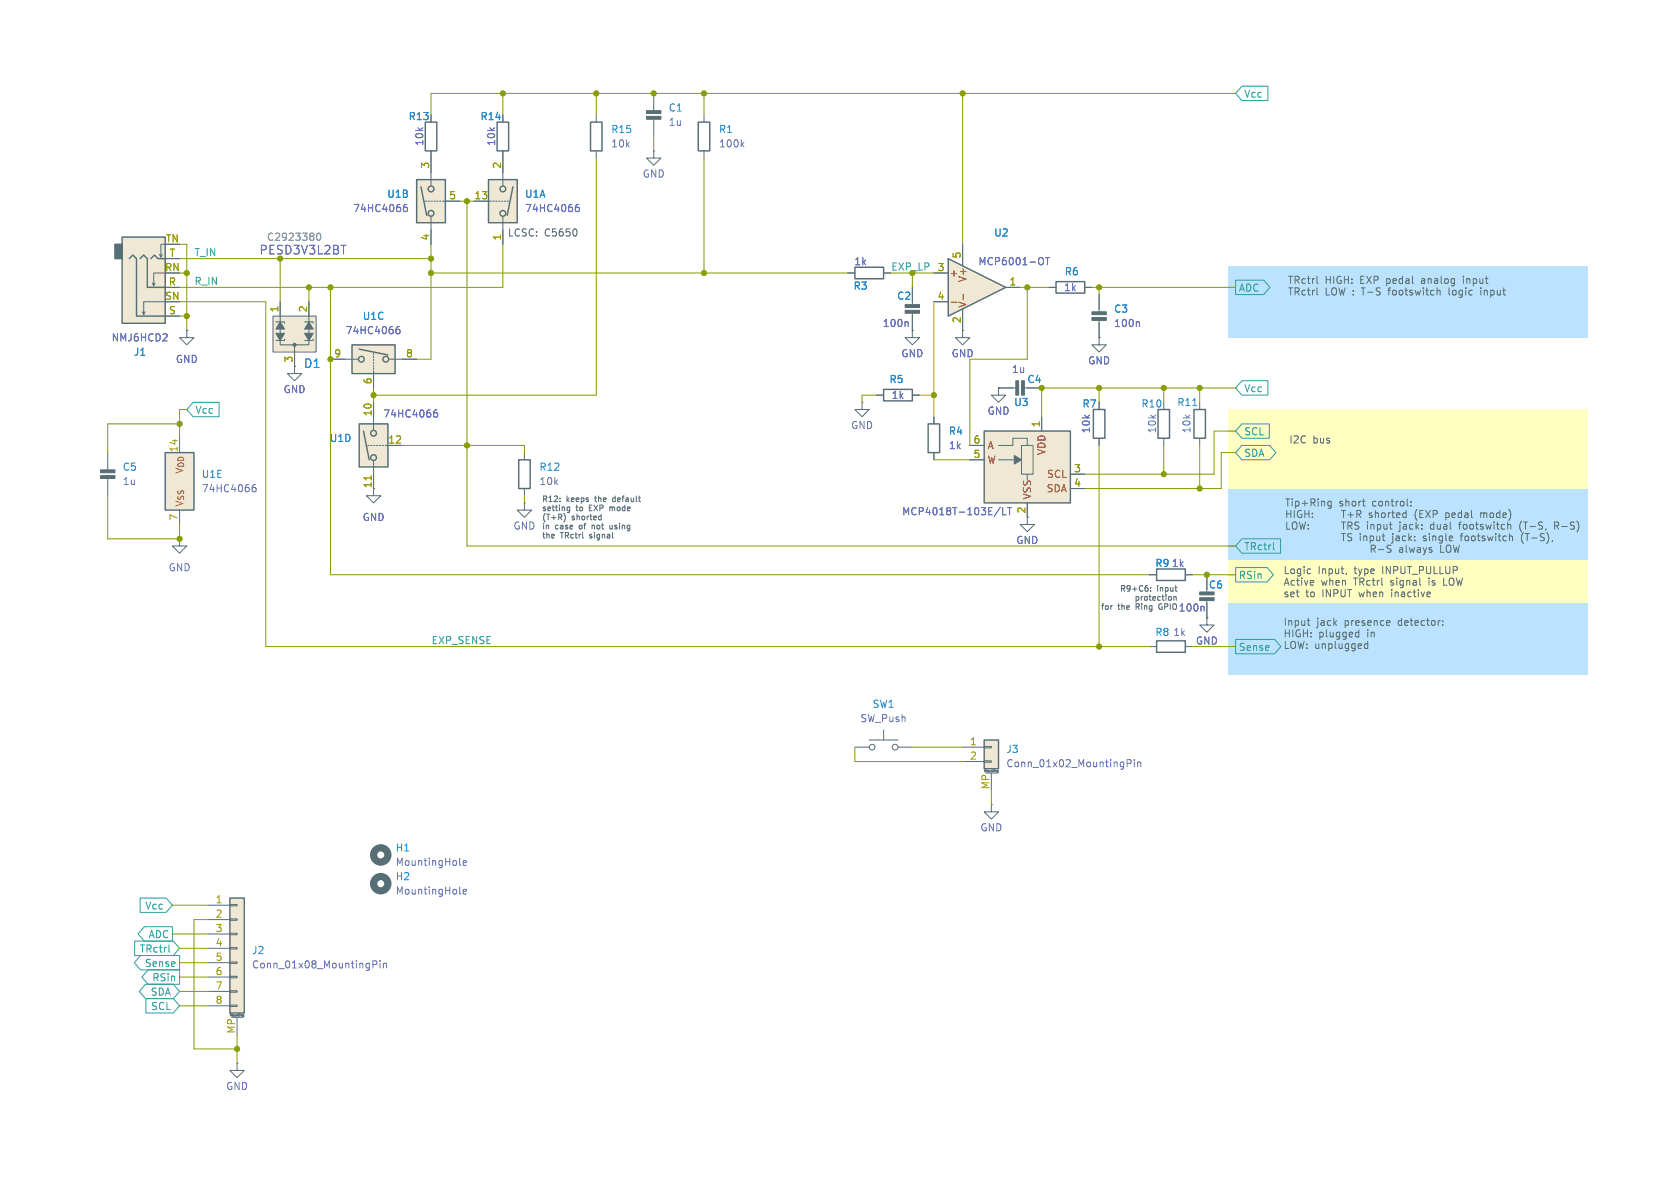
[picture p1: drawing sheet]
<svg xmlns="http://www.w3.org/2000/svg" width="297mm" height="210mm" viewBox="0 0 297 210" stroke-linecap="round" stroke-linejoin="round" font-family="sans-serif">
<path d="M217.2 99.1h63.5v7.6h-63.5z" fill="#ffffc2"/>
<g fill="#bbe3ff">
<path d="M217.2 106.7h63.5v12.7h-63.5z"/>
<path d="M217.2 86.4h63.5v12.7h-63.5z"/>
<path d="M217.2 47h63.5v12.7h-63.5z"/>
</g>
<path d="M217.2 72.4h63.5v14h-63.5z" fill="#ffffc2"/>
<path d="M75.2 21.6h2v5.1h-2z" fill="none" stroke="#586e75" stroke-width=".25"/>
<path d="M76.2 20.3v1.3M76.2 26.7v1.2M175.3 142.2v1.3h1.2l-1.2 1.3-1.3-1.3h1.3M175.3 142.2h.1" fill="none" stroke="#586e75" stroke-width=".18"/>
<path d="M86.4 31.8h5v7.6h-5z" fill="#eee8d5"/>
<g fill="none" stroke="#586e75" stroke-width=".25">
<path d="M86.4 31.8h5v7.6h-5zM90.7 33l-1 5.1M186.7 49.8h5.1v2h-5.1z"/>
<circle cx="88.9" cy="33.4" r=".51"/>
<circle cx="88.9" cy="37.7" r=".51"/>
</g>
<g fill="none" stroke="#586e75" stroke-width=".18">
<path d="M83.8 35.6h3.1M87.1 35.6h.3M87.6 35.6h.3M88.1 35.6h.3M88.6 35.6h.3M88.9 27.9v4.9M88.9 38.4v4.8M89.2 35.6h.2M89.7 35.6h.2M185.4 50.8h1.3M191.8 50.8h1.2M176.5 68.6v1.3h1.3l-1.3 1.2-1.2-1.2h1.2"/>
<path d="M176.5 68.6h.1M176.5 68.6h3.3M180.8 68.6h3.3"/>
</g>
<path d="M101.7 36.9l.3-.3h.2l.2 .3v.3l-.2 .2-.4-.1-.1-.1M102.3 36.1l-.3 .1-.3 .5" fill="none" stroke="#6c71c4" stroke-width=".18"/>
<g fill="#586e75" stroke="#586e75" stroke-width=".18">
<path d="M180.6 67.3h.5v2.6h-.5z"/>
<path d="M179.6 67.3h.5v2.6h-.5z"/>
</g>
<path d="M167.6 45.7l10.2 5.1-10.2 5.1z" fill="#eee8d5"/>
<path d="M87.9 21.6h2v5.1h-2zM123.4 21.6h2.1v5.1h-2.1zM151.1 47.2h5.1v2.1h-5.1zM167.6 45.7l10.2 5.1-10.2 5.1zM156.2 68.8h5.1v2.1h-5.1zM211.1 72.4h2v5.1h-2z" fill="none" stroke="#586e75" stroke-width=".25"/>
<g fill="none" stroke="#586e75" stroke-width=".18">
<path d="M115.6 16.5v3.3M88.9 20.3v1.3M88.9 26.7v1.2M115.6 26.7v1.2h1.2l-1.2 1.3-1.3-1.3h1.3M115.6 26.7h.1M115.6 20.8v3.3M124.5 20.3v1.3M124.5 26.7v1.2M33 58.4v1.3h1.3l-1.3 1.3-1.3-1.3h1.3M33 58.4h.1M149.9 48.3h1.2M156.2 48.3h1.3"/>
<path d="M161.3 50.8v3.3M161.3 55.1v3.3M165.1 48.3h2.5M165.1 53.3h2.5M170.2 58.4v1.3h1.2l-1.2 1.3-1.3-1.3h1.3M170.2 58.4h.1M170.2 43.2v3.8M170.2 54.6v3.8M177.8 50.8h2.5M194.3 59.7v1.3h1.3l-1.3 1.2-1.3-1.2h1.3M194.3 59.7h.1M194.3 52.1v3.3"/>
<path d="M194.3 56.4v3.3M52.1 64.8v1.2h1.2l-1.2 1.3-1.3-1.3h1.3M52.1 64.8h.1M154.9 69.9h1.3M161.3 69.9h1.3M212.1 71.1v1.3M212.1 77.5v1.2M213.4 109.2v1.3h1.2l-1.2 1.3-1.3-1.3h1.3M213.4 109.2h.1M213.4 101.6v3.3M213.4 105.9v3.3"/>
</g>
<path d="M168.2 53.4h.9M170.3 52v1" fill="none" stroke="#cb4b16" stroke-width=".18"/>
<path d="M131.2 25.5l.3 .5M131.5 25.1l-.5 .5M160.4 56.9l.1 .2v.6M184.3 45.6a.9 .9 0 0 1 0 1.1M184.8 45.5h.8M185.2 45.5v1.3M201.3 56.9l.1 .2v.6M212.7 107.2l.2 .2v.6" fill="none" stroke="#6c71c4" stroke-width=".18"/>
<g fill="#586e75" stroke="#586e75" stroke-width=".18">
<path d="M114.3 20.6h2.5v.5h-2.5z"/>
<path d="M114.3 19.6h2.5v.5h-2.5z"/>
<path d="M193 56.1h2.6v.5h-2.6z"/>
<path d="M193 55.1h2.6v.5h-2.6z"/>
<path d="M212.1 105.7h2.5v.5h-2.5z"/>
<path d="M212.1 104.6h2.5v.6h-2.5z"/>
<path d="M160 54.9h2.6v.5h-2.6z"/>
<path d="M160 53.8h2.6v.6h-2.6z"/>
</g>
<path d="M210.9 71.7h.7" fill="none" stroke="#268bd2" stroke-width=".18"/>
<path d="M29.2 80h5.1v10.2h-5.1z" fill="#eee8d5"/>
<path d="M29.2 80h5.1v10.2h-5.1z" fill="none" stroke="#586e75" stroke-width=".25"/>
<path d="M161.3 58.4v1.3h1.3l-1.3 1.3-1.3-1.3h1.3M161.3 58.4h.1M152.4 71.1v1.3h-1.3l1.3 1.3 1.3-1.3h-1.3M152.4 71.1h.1M19 80v3.3M19 84.3v3.3M31.7 95.3v1.2h1.3l-1.3 1.3-1.2-1.3h1.2M31.7 95.3h.1M31.7 90.2v2.5" fill="none" stroke="#586e75" stroke-width=".18"/>
<path d="M44.6 86.4l.2-.2h.2l.3 .2v.3l-.3 .2h-.3l-.1-.2M45.2 85.7h-.4l-.2 .5" fill="none" stroke="#6c71c4" stroke-width=".18"/>
<g fill="#586e75" stroke="#586e75" stroke-width=".18">
<path d="M17.8 83.1h2.5v.5h-2.5z"/>
<path d="M17.8 84.1h2.5v.5h-2.5z"/>
</g>
<path d="M21.6 41.9h7.6v15.3h-7.6z" fill="#eee8d5"/>
<path d="M20.3 43.2h1.3v2.5h-1.3z" fill="#586e75" stroke="#586e75" stroke-width=".25"/>
<g fill="none" stroke="#586e75" stroke-width=".18">
<path d="M25.7 55.1l-.3 .5M27.4 50l-.2 .5M28.7 45l-.3 .5M29.2 43.2h-.8v2.3l-.2-.5M29.2 48.3h-2v2.2l-.3-.5M29.2 53.3h-3.8v2.3l-.3-.5M29.2 50.8h2.5M29.2 55.9h2.5M29.2 45.7h2.5M92.7 88.9v1.3h1.3l-1.3 1.2-1.3-1.2h1.3M92.7 88.9h.1M203.2 101.6h1.3"/>
<path d="M203.2 114.3h1.3M209.5 101.6h1.3M209.5 114.3h1.3"/>
</g>
<path d="M21.6 41.9h7.6v15.3h-7.6zM22.9 45.7l.6-.6 .6 .6v10.2h5.1M24.8 45.7l.6-.6 .6 .6v5.1h3.2M26.7 45.7l.6-.6 .6 .6h1.3M204.5 100.6h5v2h-5zM204.5 113.3h5v2h-5z" fill="none" stroke="#586e75" stroke-width=".25"/>
<path d="M63.5 74.9h5.1v7.7h-5.1z" fill="#eee8d5"/>
<g fill="none" stroke="#586e75" stroke-width=".25">
<path d="M63.5 74.9h5.1v7.7h-5.1zM64.3 76.2l1 5.1"/>
<circle cx="66" cy="76.6" r=".51"/>
<circle cx="66" cy="80.9" r=".51"/>
</g>
<path d="M65 78.7h.3M65.5 78.7h.3M66 71.1v4.8M66 78.7h.3M66.5 78.7h.3M67.1 78.7h.2M67.6 78.7h.2M68.1 78.7h3M66 81.5v6.1h1.3l-1.3 1.3-1.2-1.3h1.2" fill="none" stroke="#586e75" stroke-width=".18"/>
<path d="M65.6 84.1v.7" fill="none" stroke="#b58900" stroke-width=".18"/>
<path d="M76.6 73.2l.3-.3h.2l.3 .3v.3l-.3 .2h-.3l-.2-.2M77.2 72.5h-.3l-.3 .5M81.3 152.8l.2 .2M81.9 152.6l.6-.2-.1-.2-.3-.1-.2 .2v.6h.5" fill="none" stroke="#6c71c4" stroke-width=".18"/>
<circle cx="67.3" cy="151.1" r="1.27" fill="none" stroke="#586e75" stroke-width="1.3"/>
<path d="M40.6 158.8h2.6v20.3h-2.6z" fill="#eee8d5"/>
<g fill="none" stroke="#586e75" stroke-width=".18">
<path d="M40.6 159.9h1.3v.2h-1.3zM36.8 160h3.8M36.8 162.6h3.8M36.8 165.1h3.8M36.8 167.6h3.8M36.8 170.2h3.8M36.8 172.7h3.8M36.8 175.3h3.8M36.8 177.8h3.8M40.6 177.7h1.3v.2h-1.3zM40.6 175.1h1.3v.3h-1.3zM40.6 172.6h1.3v.2h-1.3z"/>
<path d="M40.6 170.1h1.3v.2h-1.3zM40.6 167.5h1.3v.3h-1.3zM40.6 165h1.3v.2h-1.3zM40.6 162.4h1.3v.3h-1.3zM40.7 179.6v-.4l.1 .3 .2-.3v.4M40.9 179.8h2M41.9 179.8v3.1M42.2 179.2v.4M42.4 179.3h.1M42.9 179.7h.1M43.1 179.7h-.1M43.1 179.4v.3"/>
<path d="M43.1 179.4h-.2l.1 .2h.1M41.9 188v1.2h1.3l-1.3 1.3-1.3-1.3h1.3M41.9 188h.1"/>
</g>
<path d="M40.6 158.8h2.6v20.3h-2.6z" fill="none" stroke="#586e75" stroke-width=".25"/>
<path d="M81.3 157.9l.2 .2M81.9 157.6l.6-.1-.1-.2-.3-.1-.2 .2v.6h.5M65.9 170.5l.6-.1 .1-.1v-.3l-.7-.2v1.3M67.2 169.8v.2M67.2 170.3v.8M67.8 170.3v.8M67.8 170.4l.2-.1h.3v.8" fill="none" stroke="#6c71c4" stroke-width=".18"/>
<circle cx="67.3" cy="156.2" r="1.27" fill="none" stroke="#586e75" stroke-width="1.3"/>
<path d="M62.2 61h7.6v5h-7.6z" fill="#eee8d5"/>
<g fill="none" stroke="#586e75" stroke-width=".25">
<path d="M62.2 61h7.6v5h-7.6zM63.5 61.7l5.1 1"/>
<circle cx="63.9" cy="63.5" r=".51"/>
<circle cx="68.2" cy="63.5" r=".51"/>
</g>
<path d="M58.4 63.5h4.8M66 62.5v.2M66 63v.2M66 63.5v.3M66 64v.3M66 64.5v.3M66 65v.3M66 65.5v3.1M68.8 63.5h4.9" fill="none" stroke="#586e75" stroke-width=".18"/>
<path d="M70 58.5l.2-.3h.3l.2 .3v.3l-.2 .2-.4-.1-.1-.1M70.6 57.7l-.4 .1-.2 .5" fill="none" stroke="#6c71c4" stroke-width=".18"/>
<path d="M73.7 31.8h5v7.6h-5z" fill="#eee8d5"/>
<g fill="none" stroke="#586e75" stroke-width=".25">
<path d="M73.7 31.8h5v7.6h-5zM74.4 33l1 5.1M91.7 81.3h2v5.1h-2z"/>
<circle cx="76.2" cy="33.4" r=".51"/>
<circle cx="76.2" cy="37.7" r=".51"/>
</g>
<path d="M75.2 35.6h.2M75.7 35.6h.2M76.2 27.9v4.9M76.2 38.4v4.8M76.2 35.6h.3M76.7 35.6h.3M77.2 35.6h.3M77.7 35.6h.3M78.2 35.6h3.1M92.7 80v1.3M92.7 86.4v1.2M181.6 91.4v1.3h1.3l-1.3 1.3-1.3-1.3h1.3" fill="none" stroke="#586e75" stroke-width=".18"/>
<path d="M71.3 36.9l.3-.3h.2l.2 .3v.3l-.2 .2-.4-.1-.1-.1M71.9 36.1l-.3 .1-.3 .5" fill="none" stroke="#6c71c4" stroke-width=".18"/>
<path d="M48.3 55.9h7.6v6.3h-7.6z" fill="#eee8d5"/>
<path d="M48.3 55.9h7.6v6.3h-7.6zM48.8 56.9h1.5v.3M49.5 53.3v7.7h5.1v-7.7M50.3 59.9v.3h-1.5M53.8 56.9h1.6v.3M55.4 59.9v.3h-1.6M52.1 61v3.8" fill="none" stroke="#586e75" stroke-width=".18"/>
<g fill="#586e75" stroke="#586e75" stroke-width=".18">
<path d="M48.8 58.9h1.5l-.8 1.3z"/>
<path d="M49.5 56.9l.8 1.3h-1.5z"/>
<path d="M53.8 58.9h1.6l-.8 1.3z"/>
<path d="M54.6 56.9l.8 1.3h-1.6z"/>
<circle cx="52.1" cy="61" r=".28"/>
</g>
<path d="M60.3 43.4h.9" fill="none" stroke="#6c71c4" stroke-width=".18"/>
<path d="M56.1 41.3l.2-.1a.68 .68 0 0 1 .4 .7 .68 .68 0 0 1-.4 .6l-.2-.1-.1-.4z" fill="none" stroke="#93a1a1" stroke-width=".18"/>
<path d="M174 76.2h15.2v12.7h-15.2z" fill="#eee8d5"/>
<g fill="none" stroke="#586e75" stroke-width=".18">
<path d="M105.4 20.3v1.3M105.4 26.7v1.2M165.1 73.7v1.2M171.4 78.7h2.6M176.5 78.7h2.6v-1.2h2.5v1.2M180.6 78.7h2v5.1h-2zM184.1 73.7v2.5M194.3 71.1v1.3M194.3 77.5v1.2M205.7 71.1v1.3M205.7 77.5v1.2M165.1 80v1.3"/>
<path d="M171.4 81.3h2.6M176.5 81.3h2.8M181.6 83.8v1M181.6 88.9v2.5M189.2 83.8h2.6M189.2 86.4h2.6M151.1 132.1h2.6M153.7 130.8h5M156.2 129v1.8M158.7 132.1h2.6"/>
<circle cx="154.2" cy="132.1" r=".51"/>
<circle cx="158.2" cy="132.1" r=".51"/>
</g>
<path d="M104.4 21.6h2v5.1h-2zM164.1 74.9h2v5.1h-2zM174 76.2h15.2v12.7h-15.2zM193.3 72.4h2v5.1h-2zM204.7 72.4h2.1v5.1h-2.1z" fill="none" stroke="#586e75" stroke-width=".25"/>
<path d="M179.3 80.5l1.3 .8-1.3 .7z" fill="#586e75" stroke="#586e75" stroke-width=".18"/>
<path d="M176.8 89.7l-1 1.6M177.3 89.7v1.3h.6M178.1 89.7h.7M178.5 89.7v1.3" fill="none" stroke="#6c71c4" stroke-width=".18"/>
<path d="M174 130.8h2.5v5.1h-2.5z" fill="#eee8d5"/>
<g fill="none" stroke="#586e75" stroke-width=".18">
<path d="M76.2 20.3v1.3M76.2 26.7v3.8M78.7 35.6h2.6M83.8 35.6h2.6M88.9 20.3v1.3M88.9 26.7v3.8M29.2 50.8h2.5M29.2 55.9h2.5M29.2 45.7h2.5M33 58.4h.1M49.5 53.3v2.6M54.6 53.3v2.6"/>
<path d="M76.2 40.6v2.6M88.9 40.6v2.6M101.9 40.7v.8M149.9 48.3h1.2M156.2 48.3h1.3M161.3 58.4h.1M161.3 50.8v2.5M161.3 55.9v2.5M165.1 48.3h2.5M165.1 53.3h2.5M170.2 58.4h.1M170.2 43.2v3.8"/>
<path d="M170.2 54.6v3.8M177.8 50.8h2.5M185.4 50.8h1.3M191.8 50.8h1.2M194.3 59.7h.1M194.3 52.1v2.5M194.3 57.2v2.5M232.8 48.8v1.1l.2 .2M232.8 50.9v1.1l.2 .2M254.5 51.4l.1 .8M256.2 50.9v1.1l.1 .2M258.7 48.8v.2"/>
<path d="M258.7 49.3v.8M261.8 51.3v.9M52.1 64.8h.1M52.1 62.2v2.6M58.4 63.5h2.6M66 66v2.6M66 71.1v2.6M68.6 78.7h2.5M71.1 63.5h2.6M154.9 69.9h1.3M161.3 69.9h1.3M165.1 73.7v1.2"/>
<path d="M171.4 78.7h2.6M176.5 68.6h.1M176.5 68.6h2.6M181.6 68.6h2.5M184.1 73.7v2.5M194.3 71.1v1.3M194.3 77.5v1.2M66 83.8v2.6M99.9 91.2l.1 .4-.3 .6M100.2 90.1l.2 .2 .3-.1M100.3 89.7l-.1 .1M100.7 89.6v.8l-.2 .2h-.2"/>
<path d="M104.7 92.8v.7M104.7 92.9h.1M106 91.2l.3 .1M106.3 90.9v1M106.3 91.9h-.3M107.8 89.6v.7M107.8 92.8l.1 .7h.3M107.9 89.7h-.1M108.3 88.1v.5M165.1 80v1.3M171.4 81.3h2.6M181.6 88.9v2.5"/>
<path d="M189.2 83.8h2.6M189.2 86.4h2.6M235.3 88.6v1l-.2 .3-.3-.1M235.3 88.7l-.3-.1-.3 .3 .2 .5h.4M237.2 92.3h.7M237.2 94.3h.7M237.5 90.2v1.3M237.5 92.3v1.2M237.5 94.3v1.3M238.3 91h1M238.3 92.9h.6l.1-.2v-.3l-.7-.1v1.2M238.6 92.9l.4 .6"/>
<path d="M238.8 90.5v1M239 94.4l-.5-.1-.2 .1v.4l.5 .2 .2 .4-.3 .2-.5-.1M239.9 90.2v1.3M240.2 90.9l.4 .6M240.2 92.3h-.4l-.2 .1v.4l.5 .2 .1 .3-.2 .2h-.5M240.5 90.4l.1 .3-.1 .1-.6 .1M240.8 88.6h.5M241.2 89.5h.1M242.4 96.4v1.2M242.5 90.7h-.3l-.1 .2 .5 .4M242.6 91.3l-.2 .2-.3-.1M242.7 97l.4 .6"/>
<path d="M243.1 96.8l-.2 .2h-.5M243.7 97.2h1M244.6 95.5l.2 .1M245.7 96.4h-.4l-.1 .3 .1 .2 .5 .2 .1 .3-.2 .2h-.5M247.4 93.9l-.1 .1M249.4 89.3v.2M249.4 88.7v.1M250.5 90.1a1.46 1.46 0 0 0 0 1.9M253 92.8l-.1 .5 .2 .2M256 90.7l.2 .2v.4l-.2 .2M258 92.5v1M261.8 90.7h.3l.2 .1"/>
<path d="M262.3 90.8l.2-.1h.3l.1 .8M262.3 90.8v.7M267 94.7l.4 .2v.7M268.7 92.6v.9l.3 .5M269 92.1l-.2 .2M269.1 94.5l-.1 .5 .1 .7M274.8 92.9h.6l.2-.2-.1-.3-.7-.1v1.2M275.1 92.9l.5 .6M196.6 107.1h.1M203.2 101.6h1.3M203.4 104.4v.1M203.4 103.9v.1"/>
<path d="M204.8 107.2l.1 .3M207 105.6l.1 .3-.2 .2M207.5 105.5v.6M207.7 103.8h.4M207.9 105.5v.6M208 104.5h.1M209.5 101.6h1.3M213.4 109.2h.1M213.4 101.6v2.5M213.4 106.7v2.5M231.1 109.7h.5M231.3 110.5l.3 .1"/>
<path d="M231.6 100.6h.1M231.7 101.3l-.1 .1M232.2 102.7v.2l-.6 .1M238 101.3l-.1 .3M240.2 111.3v1.3M240.2 112.5l-.3 .1M241.8 113.4v1.2M241.8 113.9l-.4-.1-.2 .2 .1 .6h.5M245.5 109.7l.2 .3-.6 .1M245.7 110.5l-.2 .1M255 110.4v.2M255 109.8v.1"/>
<path d="M255.2 102.2v1.3h.6M170.2 132.1h3.8M170.2 134.6h3.8M174 134.5h1.3v.2h-1.3zM174 132h1.3v.2h-1.3zM174.1 136.4v-.3l.1 .2 .1-.2v.3M174.2 136.7h2.1M175.3 136.7v3M175.5 136.1v.3M175.8 136.1h.1M176.3 136.5v.1M176.3 136.2v.2h.1"/>
<path d="M176.3 136.2h.1M176.4 136.2h-.1M176.4 136.2h.1M176.4 136.2v.3l-.1 .1M176.4 136.4h.1"/>
</g>
<path d="M174 130.8h2.5v5.1h-2.5z" fill="none" stroke="#586e75" stroke-width=".25"/>
<g fill="none" stroke="#6c71c4" stroke-width=".18">
<path d="M71.3 36.9l.3-.3h.2l.2 .3v.3l-.2 .2-.4-.1-.1-.1M71.9 36.1l-.3 .1-.3 .5M101.7 36.9l.3-.3h.2l.2 .3v.3l-.2 .2-.4-.1-.1-.1M102.3 36.1l-.3 .1-.3 .5M60.3 43.4h.9M70 58.5l.2-.3h.3l.2 .3v.3l-.2 .2-.4-.1-.1-.1M70.6 57.7l-.4 .1-.2 .5M160.4 56.9l.1 .2v.6M184.3 45.6a.9 .9 0 0 1 0 1.1M184.8 45.5h.8M185.2 45.5v1.3M201.3 56.9l.1 .2v.6"/>
<path d="M76.6 73.2l.3-.3h.2l.3 .3v.3l-.3 .2h-.3l-.2-.2M77.2 72.5h-.3l-.3 .5M176.8 89.7l-1 1.6M177.3 89.7v1.3h.6M178.1 89.7h.7M178.5 89.7v1.3M212.7 107.2l.2 .2v.6M199.3 135l.6-.1 .1-.2-.1-.3-.6-.1v1.3M200.5 134.3v.1M200.5 134.7v.9M201.1 134.7v.9M201.1 134.8l.2-.1 .3 .1 .1 .8"/>
</g>
<g fill="none" stroke="#2aa198" stroke-width=".18">
<path d="M219.6 15.2h4.6v2.6h-4.6l-1.2-1.3zM218.4 49.5h5l1.1 1.3-1.1 1.3h-5zM34.1 71.1h4.6v2.6h-4.6l-1.1-1.3zM219.6 67.3h4.6v2.6h-4.6l-1.2-1.3zM219.6 74.9h4.8v2.6h-4.8l-1.2-1.3zM219.6 78.7h4.9l1.1 1.3-1.1 1.3h-4.9l-1.2-1.3zM219.6 95.2h6.8v2.6h-6.8l-1.2-1.3zM225.1 95.9v1.1l.2 .2M218.4 100.3h5.6l1.1 1.3-1.1 1.3h-5.6zM218.4 113h6.9l1.1 1.3-1.1 1.3h-6.9zM24.8 158.7h4.6l1.1 1.3-1.1 1.3h-4.6zM23.8 166.4h6.8l1.1 1.2-1.1 1.3h-6.8z"/>
<path d="M24.9 168.9h6.8v2.6h-6.8l-1.2-1.3zM25.5 163.8h5v2.6h-5l-1.1-1.3zM25.7 174h4.9l1.1 1.3-1.1 1.2h-4.9l-1.1-1.2zM25.8 176.5h4.8l1.1 1.3-1.1 1.3h-4.8zM26.2 171.4h5.5v2.6h-5.5l-1.1-1.3zM29.9 167v1.1l.1 .2"/>
</g>
<g fill="none" stroke="#859900" stroke-width=".18">
<path d="M88.9 16.5v3.8M105.4 16.5v3.8M124.5 16.5v3.8M170.2 16.5v26.7M218.4 16.5h-142.2v3.8M81.3 35.6h2.5M82.5 35.6v60.9h135.9M105.4 27.9v42h-39.4M115.6 24.1v2.6M124.5 27.9v20.4M31.7 53.3h15.3v61h156.2M31.7 55.9h1.3"/>
<path d="M31.7 43.2h1.3v15.2M31.7 45.7h44.5M31.7 48.3h1.3M49.5 45.7v7.6M54.6 50.8v2.5M58.4 50.8v50.8h144.8M76.2 48.3h73.7M76.2 43.2v20.3h-2.5M88.9 43.2v7.6h-57.2M157.5 48.3h7.6M161.3 48.3v2.5M180.3 50.8h5.1"/>
<path d="M181.6 50.8v12.7h-10.2v15.2M193 50.8h25.4M194.3 50.8v1.3M31.7 74.9h-12.7v5.1M33 72.4h-1.3v5.1M66 68.6v2.5M71.1 78.7h21.6v1.3M154.9 69.9h-2.5v1.2M194.3 68.6v2.5M194.3 78.7v35.6M205.7 68.6v2.5M205.7 78.7v5.1"/>
<path d="M212.1 68.6v2.5M212.1 78.7v7.7M218.4 76.2h-3.8v7.6h-22.8M218.4 68.6h-34.3v5.1M19 87.6v7.7h12.7v-2.6M92.7 87.6v1.3M165.1 81.3h6.3M218.4 80h-2.5v6.4h-24.1M210.8 114.3h7.6M210.8 101.6h7.6M151.1 132.1v2.5h19.1M161.3 132.1h8.9"/>
<path d="M175.3 139.7v2.5M30.5 165.1h6.3M30.5 160h6.3M31.7 175.3h5.1M31.7 177.8h5.1M31.7 167.6h5.1M31.7 170.2h5.1M31.7 172.7h5.1M36.8 162.6h-2.5v22.8h7.6M41.9 182.9v5.1"/>
</g>
<path d="M165.1 53.3v20.4M162.6 69.9h2.5" fill="none" stroke="#f90" stroke-width=".18"/>
<path d="M65.6 84.1v.7" fill="none" stroke="#b58900" stroke-width=".18"/>
<path d="M56.1 41.3l.2-.1a.68 .68 0 0 1 .4 .7 .68 .68 0 0 1-.4 .6l-.2-.1-.1-.4z" fill="none" stroke="#93a1a1" stroke-width=".18"/>
<path d="M168.2 53.4h.9M170.3 52v1" fill="none" stroke="#cb4b16" stroke-width=".18"/>
<g fill="#859900" stroke="#859900" stroke-width=".18">
<circle cx="49.5" cy="45.7" r=".46"/>
<circle cx="54.6" cy="50.8" r=".46"/>
<circle cx="76.2" cy="48.3" r=".46"/>
<circle cx="76.2" cy="45.7" r=".46"/>
<circle cx="82.5" cy="35.6" r=".46"/>
<circle cx="66" cy="69.9" r=".46"/>
<circle cx="82.5" cy="78.7" r=".46"/>
<circle cx="58.4" cy="50.8" r=".46"/>
<circle cx="58.4" cy="63.5" r=".46"/>
<circle cx="88.9" cy="16.5" r=".46"/>
<circle cx="105.4" cy="16.5" r=".46"/>
<circle cx="124.5" cy="48.3" r=".46"/>
<circle cx="124.5" cy="16.5" r=".46"/>
<circle cx="115.6" cy="16.5" r=".46"/>
<circle cx="170.2" cy="16.5" r=".46"/>
<circle cx="165.1" cy="69.9" r=".46"/>
<circle cx="205.7" cy="83.8" r=".46"/>
<circle cx="181.6" cy="50.8" r=".46"/>
<circle cx="194.3" cy="50.8" r=".46"/>
<circle cx="184.1" cy="68.6" r=".46"/>
<circle cx="31.7" cy="95.3" r=".46"/>
<circle cx="31.7" cy="74.9" r=".46"/>
<circle cx="41.9" cy="185.4" r=".46"/>
<circle cx="194.3" cy="114.3" r=".46"/>
<circle cx="33" cy="48.3" r=".46"/>
<circle cx="33" cy="55.9" r=".46"/>
<circle cx="213.4" cy="101.6" r=".46"/>
<circle cx="205.7" cy="68.6" r=".46"/>
<circle cx="194.3" cy="68.6" r=".46"/>
<circle cx="212.1" cy="68.6" r=".46"/>
<circle cx="212.1" cy="86.4" r=".46"/>
</g>
<text font-size="2.1" fill="#6c71c4" x="45.8" y="45.2">PESD3V3L2BT</text>
<text font-size="2.1" fill="#268bd2" x="53.7" y="65.3">D1</text>
<g font-size="1.8" fill="#2aa198">
<text x="219.9" y="17.5">Vcc</text>
<text x="34.3" y="45.4">T_IN</text>
<text x="34.3" y="50.5">R_IN</text>
<text x="218.9" y="51.8">ADC</text>
<text x="219.9" y="69.5">Vcc</text>
<text x="34.4" y="73.3">Vcc</text>
<text x="219.9" y="77.2">SCL</text>
<text x="219.9" y="81">SDA</text>
<text x="219.9" y="97.5">TRctrl</text>
<text x="218.9" y="102.6">RSin</text>
<text x="76.2" y="114">EXP_SENSE</text>
<text x="218.9" y="115.3">Sense</text>
<text x="25.6" y="161">Vcc</text>
<text x="26.2" y="166.1">ADC</text>
<text x="24.6" y="168.6">TRctrl</text>
<text x="25.5" y="171.1">Sense</text>
<text x="26.8" y="173.7">RSin</text>
<text x="26.5" y="176.2">SDA</text>
<text x="26.6" y="178.8">SCL</text>
</g>
<g font-size="1.8" fill="#268bd2">
<text x="72.1" y="21.4">R13</text>
<text x="84.8" y="21.4">R14</text>
<text x="108" y="23.7">R15</text>
<text x="118.1" y="19.9">C1</text>
<text x="127" y="23.7">R1</text>
<text x="68.4" y="35.2">U1B</text>
<text x="92.7" y="35.2">U1A</text>
<text x="175.7" y="42">U2</text>
<text x="150.8" y="51.4">R3</text>
<text x="158.5" y="53.2">C2</text>
<text x="188.1" y="48.9">R6</text>
<text x="64" y="56.7">U1C</text>
<text x="196.9" y="55.5">C3</text>
<text x="23.6" y="63.1">J1</text>
<text x="157.2" y="67.9">R5</text>
<text x="179.2" y="72">U3</text>
<text x="181.5" y="67.9">C4</text>
<text x="208" y="72">R11</text>
<text x="167.6" y="77.1">R4</text>
<text x="191.3" y="72.2">R7</text>
<text x="201.7" y="72.2">R10</text>
<text x="21.6" y="83.4">C5</text>
<text x="58.2" y="78.3">U1D</text>
<text x="95.3" y="83.4">R12</text>
<text x="35.6" y="84.7">U1E</text>
<text x="204.1" y="100.4">R9</text>
<text x="213.6" y="104.2">C6</text>
<text x="204.1" y="112.6">R8</text>
<text x="154.2" y="125.3">SW1</text>
<text x="177.8" y="133.3">J3</text>
<text x="69.9" y="150.7">H1</text>
<text x="69.9" y="155.8">H2</text>
<text x="44.5" y="168.9">J2</text>
</g>
<g font-size="1.8" fill="#6c71c4">
<text x="118.1" y="22.5">1u</text>
<text x="75" y="25.9" transform="rotate(-90 75 25.9)">10k</text>
<text x="87.7" y="25.9" transform="rotate(-90 87.7 25.9)">10k</text>
<text x="108" y="26.3">10k</text>
<text x="127" y="26.3">100k</text>
<text x="113.5" y="31.6">GND</text>
<text x="62.3" y="37.7">74HC4066</text>
<text x="92.7" y="37.7">74HC4066</text>
<text x="150.9" y="47.1">1k</text>
<text x="172.9" y="47.1">MCP6001-OT</text>
<text x="188" y="51.7">1k</text>
<text x="61" y="59.3">74HC4066</text>
<text x="156" y="58">100n</text>
<text x="196.9" y="58">100n</text>
<text x="19.6" y="60.6">NMJ6HCD2</text>
<text x="31" y="64.4">GND</text>
<text x="159.3" y="63.3">GND</text>
<text x="168.1" y="63.3">GND</text>
<text x="192.3" y="64.6">GND</text>
<text x="50" y="69.7">GND</text>
<text x="157.5" y="70.7">1k</text>
<text x="178.8" y="66.1">1u</text>
<text x="67.7" y="74">74HC4066</text>
<text x="150.4" y="76">GND</text>
<text x="174.5" y="73.5">GND</text>
<text x="192.9" y="76.7" transform="rotate(-90 192.9 76.7)">10k</text>
<text x="204.6" y="76.7" transform="rotate(-90 204.6 76.7)">10k</text>
<text x="210.7" y="76.7" transform="rotate(-90 210.7 76.7)">10k</text>
<text x="167.6" y="79.6">1k</text>
<text x="21.6" y="86">1u</text>
<text x="35.6" y="87.2">74HC4066</text>
<text x="95.3" y="86">10k</text>
<text x="64" y="92.3">GND</text>
<text x="90.7" y="93.8">GND</text>
<text x="159.4" y="91.3">MCP4018T-103E/LT</text>
<text x="29.7" y="101.2">GND</text>
<text x="179.6" y="96.4">GND</text>
<text x="207.1" y="100.4">1k</text>
<text x="207.3" y="112.6">1k</text>
<text x="208.3" y="108.3">100n</text>
<text x="211.3" y="114.1">GND</text>
<text x="152" y="127.9">SW_Push</text>
<text x="177.8" y="135.8">Conn_01x02_MountingPin</text>
<text x="173.2" y="147.2">GND</text>
<text x="69.9" y="153.3">MountingHole</text>
<text x="69.9" y="158.3">MountingHole</text>
<text x="44.5" y="171.4">Conn_01x08_MountingPin</text>
<text x="39.9" y="192.9">GND</text>
</g>
<g font-size="1.8" fill="#b58900">
<text x="75.9" y="29.9" transform="rotate(-90 75.9 29.9)">3</text>
<text x="88.6" y="29.9" transform="rotate(-90 88.6 29.9)">2</text>
<text x="79.3" y="35.3">5</text>
<text x="83.8" y="35.3">13</text>
<text x="29.2" y="42.9">TN</text>
<text x="29.9" y="45.5">T</text>
<text x="75.9" y="42.6" transform="rotate(-90 75.9 42.6)">4</text>
<text x="88.6" y="42.6" transform="rotate(-90 88.6 42.6)">1</text>
<text x="169.9" y="45.8" transform="rotate(-90 169.9 45.8)">5</text>
<text x="29.1" y="48">RN</text>
<text x="29.1" y="53.1">SN</text>
<text x="29.7" y="50.5">R</text>
<text x="165.7" y="48">3</text>
<text x="165.7" y="53.1">4</text>
<text x="178.4" y="50.5">1</text>
<text x="29.8" y="55.6">S</text>
<text x="49.3" y="55.3" transform="rotate(-90 49.3 55.3)">1</text>
<text x="54.4" y="55.3" transform="rotate(-90 54.4 55.3)">2</text>
<text x="169.9" y="57.2" transform="rotate(-90 169.9 57.2)">2</text>
<text x="51.8" y="64.2" transform="rotate(-90 51.8 64.2)">3</text>
<text x="59" y="63.2">9</text>
<text x="71.7" y="63.2">8</text>
<text x="65.8" y="68" transform="rotate(-90 65.8 68)">6</text>
<text x="65.8" y="73.7" transform="rotate(-90 65.8 73.7)">10</text>
<text x="183.9" y="75.6" transform="rotate(-90 183.9 75.6)">1</text>
<text x="31.5" y="80.1" transform="rotate(-90 31.5 80.1)">14</text>
<text x="68.5" y="78.5">12</text>
<text x="172" y="81">5</text>
<text x="172" y="78.5">6</text>
<text x="189.8" y="83.6">3</text>
<text x="189.8" y="86.1">4</text>
<text x="31.5" y="92.1" transform="rotate(-90 31.5 92.1)">7</text>
<text x="181.4" y="90.9" transform="rotate(-90 181.4 90.9)">2</text>
<text x="171.4" y="131.8">1</text>
<text x="171.4" y="134.4">2</text>
<text x="175" y="139.6" transform="rotate(-90 175 139.6)">MP</text>
<text x="38" y="159.8">1</text>
<text x="38" y="162.3">2</text>
<text x="38" y="164.8">3</text>
<text x="38" y="167.4">4</text>
<text x="38" y="169.9">5</text>
<text x="38" y="172.5">6</text>
<text x="38" y="175">7</text>
<text x="38" y="177.5">8</text>
<text x="41.7" y="182.8" transform="rotate(-90 41.7 182.8)">MP</text>
</g>
<text font-size="1.8" fill="#93a1a1" x="47.1" y="42.8">C2923380</text>
<g font-size="1.8" fill="#586e75">
<text x="89.7" y="42">LCSC:</text>
<text x="96.2" y="42">C5650</text>
<text x="227.6" y="50.4">TRctrl</text>
<text x="227.6" y="52.4">TRctrl</text>
<text x="234.3" y="50.4">HIGH:</text>
<text x="234.3" y="52.4">LOW :</text>
<text x="240.6" y="50.4">EXP</text>
<text x="241" y="52.4">T-S</text>
<text x="245.4" y="50.4">pedal</text>
<text x="245.9" y="52.4">footswitch</text>
<text x="251.7" y="50.4">analog</text>
<text x="256.8" y="52.4">logic</text>
<text x="259.3" y="50.4">input</text>
<text x="262.6" y="52.4">input</text>
<text x="227.8" y="78.6">I2C</text>
<text x="232.1" y="78.6">bus</text>
<text x="65.8" y="86.4" transform="rotate(-90 65.8 86.4)">11</text>
<text x="227.1" y="89.7">Tip+Ring</text>
<text x="236.7" y="89.7">short</text>
<text x="242.7" y="89.7">control:</text>
<text x="227.1" y="91.8">HIGH:</text>
<text x="227.1" y="93.8">LOW: TRS</text>
<text x="240.3" y="95.9">input</text>
<text x="242.1" y="93.8">input</text>
<text x="243.1" y="91.8">shorted</text>
<text x="246.2" y="95.9">jack:</text>
<text x="248" y="93.8">jack:</text>
<text x="251.4" y="91.8">(EXP</text>
<text x="251.9" y="95.9">single</text>
<text x="253.7" y="93.8">dual</text>
<text x="257" y="91.8">pedal</text>
<text x="258.7" y="95.9">footswitch</text>
<text x="258.9" y="93.8">footswitch</text>
<text x="263.4" y="91.8">mode)</text>
<text x="269.6" y="95.9">(T-S),</text>
<text x="269.8" y="93.8">(T-S,</text>
<text x="276.2" y="93.8">R-S)</text>
<text x="226.8" y="101.7">Logic</text>
<text x="233" y="101.7">Input,</text>
<text x="239.6" y="101.7">type</text>
<text x="244.7" y="101.7">INPUT_PULLUP</text>
<text x="247.2" y="97.9">always</text>
<text x="254.7" y="97.9">LOW</text>
<text x="226.8" y="103.7">Active</text>
<text x="226.8" y="105.8">set</text>
<text x="230.8" y="105.8">to</text>
<text x="233.6" y="103.7">when</text>
<text x="233.9" y="105.8">INPUT</text>
<text x="239.4" y="103.7">TRctrl</text>
<text x="240.6" y="105.8">when</text>
<text x="246.1" y="103.7">signal</text>
<text x="246.4" y="105.8">inactive</text>
<text x="253" y="103.7">is</text>
<text x="255.8" y="103.7">LOW</text>
<text x="226.8" y="110.8">Input</text>
<text x="226.8" y="112.9">HIGH:</text>
<text x="232.8" y="110.8">jack</text>
<text x="233.1" y="112.9">plugged</text>
<text x="237.8" y="110.8">presence</text>
<text x="241.8" y="112.9">in</text>
<text x="247.4" y="110.8">detector:</text>
<text x="226.8" y="114.9">LOW: unplugged</text>
</g>
<text font-size="1.8" fill="#859900" x="157.5" y="47.9">EXP_LP</text>
<g font-size="1.8" fill="#cb4b16">
<text x="167.8" y="49.1">+</text>
<text x="171" y="50" transform="rotate(-90 171 50)">V+</text>
<text x="171" y="54.5" transform="rotate(-90 171 54.5)">V-</text>
<text x="174.5" y="82.1">W</text>
<text x="174.5" y="79.6">A</text>
<text x="185" y="80.5" transform="rotate(-90 185 80.5)">VDD</text>
<text x="32.6" y="89.7" transform="rotate(-90 32.6 89.7)">V_{SS}V_{DD}</text>
<text x="182.5" y="88.4" transform="rotate(-90 182.5 88.4)">VSS</text>
<text x="185" y="87.2">SDA</text>
<text x="185" y="84.7">SCL</text>
</g>
<g font-size="1.4" fill="#586e75">
<text x="95.8" y="89">R12:</text>
<text x="100.2" y="89">keeps</text>
<text x="105.4" y="89">the</text>
<text x="108.8" y="89">default</text>
<text x="95.8" y="90.6">setting</text>
<text x="95.8" y="92.2">(T+R)</text>
<text x="95.8" y="93.8">in</text>
<text x="95.8" y="95.4">the</text>
<text x="98.2" y="93.8">case</text>
<text x="99.1" y="95.4">TRctrl</text>
<text x="101.1" y="92.2">shorted</text>
<text x="101.9" y="90.6">to</text>
<text x="102.6" y="93.8">of</text>
<text x="104.4" y="90.6">EXP</text>
<text x="104.5" y="95.4">signal</text>
<text x="105.1" y="93.8">not</text>
<text x="108.2" y="90.6">mode</text>
<text x="108.5" y="93.8">using</text>
<text x="197.9" y="104.8">R9+C6:</text>
<text x="200.5" y="106.4">protection</text>
<text x="204.5" y="104.8">input</text>
<text x="194.5" y="108">for</text>
<text x="197.6" y="108">the</text>
<text x="201" y="108">Ring</text>
</g>
<text font-size="1.4" fill="#6c71c4" x="205.3" y="108">GPIO</text>
<g font-size=".5" fill="#586e75">
<text x="173.8" y="136.7">Mounting</text>
<text x="40.4" y="179.9">Mounting</text>
</g>
</svg>
